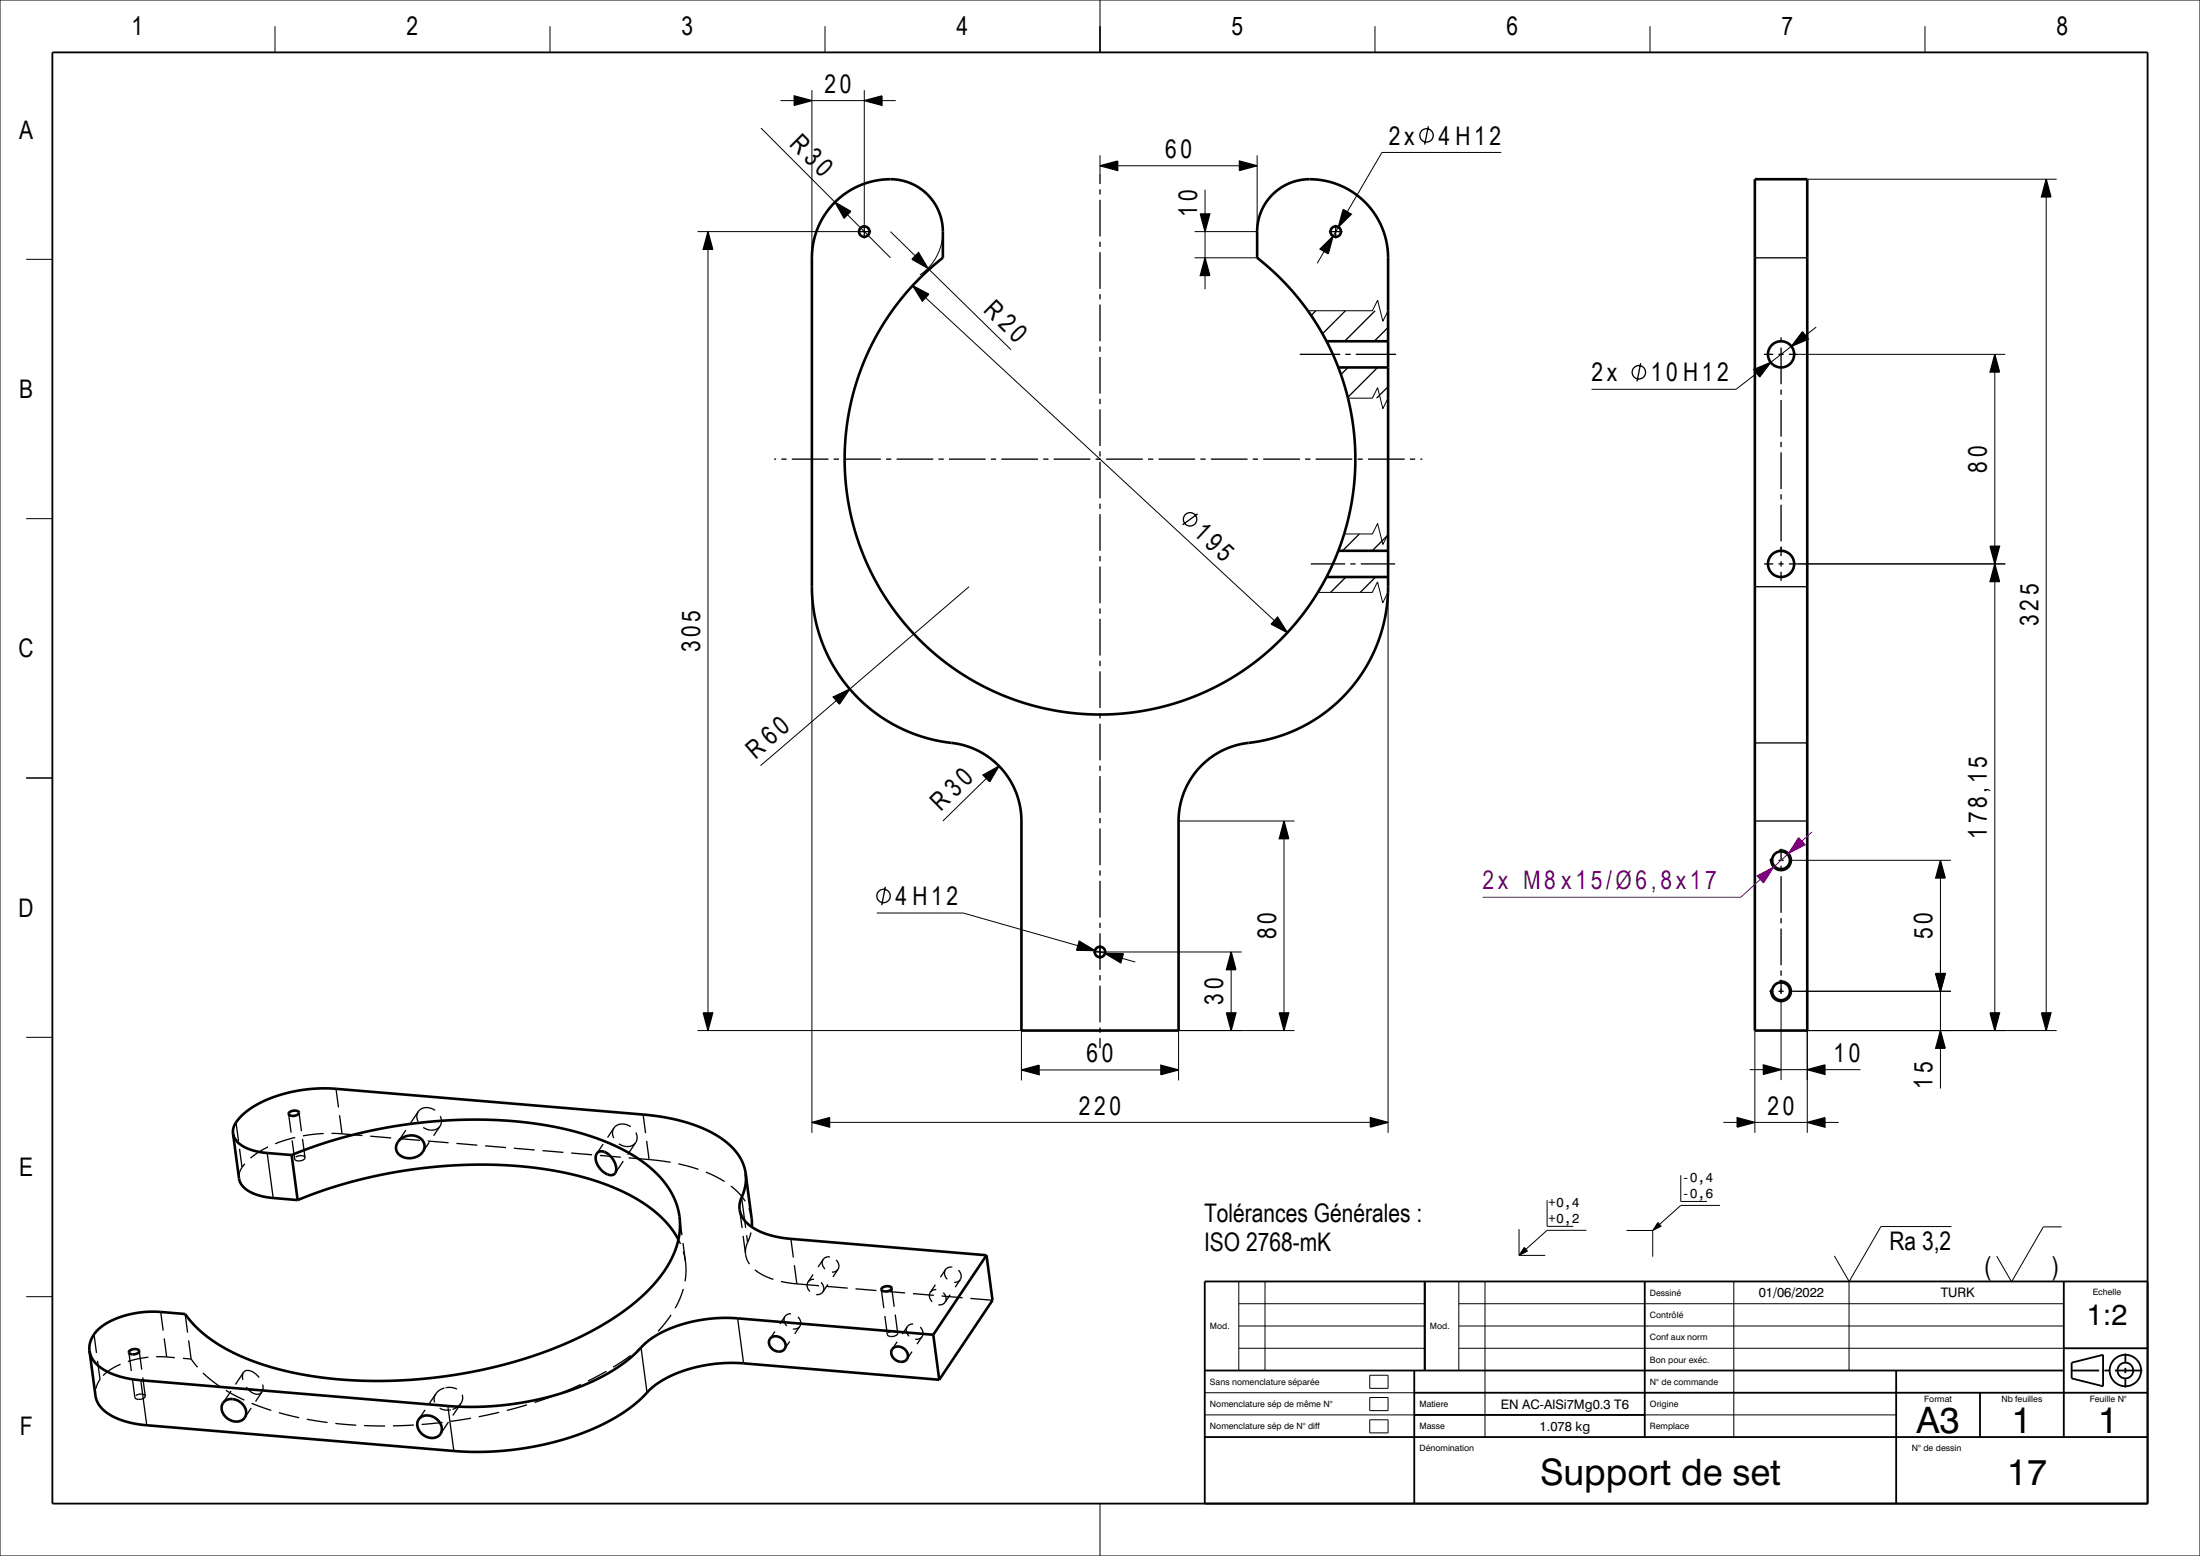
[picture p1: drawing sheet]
<svg xmlns="http://www.w3.org/2000/svg" width="420mm" height="297mm" viewBox="0 0 420 297" stroke-linecap="round" stroke-linejoin="round" font-family="sans-serif">
<g fill="#000">
<path d="M165 19.2l3.4-.9v1.8z" fill-rule="evenodd"/>
<path d="M151.6 18.3l3.4 .9-3.4 .9z" fill-rule="evenodd"/>
<path d="M210 31.6l3.4-.9v1.8z" fill-rule="evenodd"/>
<path d="M236.6 30.7l3.4 .9-3.4 .9z" fill-rule="evenodd"/>
<path d="M256.4 40l1.6 .9-2.5 2.4z" fill-rule="evenodd"/>
<path d="M390.6 34.2l.9 3.4h-1.8z" fill-rule="evenodd"/>
<path d="M135.2 44.2l.9 3.4h-1.8z" fill-rule="evenodd"/>
<path d="M159.4 38.6l3 1.7-1.3 1.3z" fill-rule="evenodd"/>
<path d="M175.4 48.2l1.7 3-3-1.7z" fill-rule="evenodd"/>
<path d="M174.2 54.5l3.1 1.7-1.2 1.3z" fill-rule="evenodd"/>
<path d="M229.2 40.8h1.8l-.9 3.4z" fill-rule="evenodd"/>
<path d="M230.1 49.2l.9 3.4h-1.8z" fill-rule="evenodd"/>
<path d="M252 47.5l2.5-2.4-.9 3.4z" fill-rule="evenodd"/>
<path d="M334.8 70.5l3.2-1.3-2.1 2.8z" fill-rule="evenodd"/>
<path d="M344.1 63.3l1.1 1.4-3.2 1.4z" fill-rule="evenodd"/>
<path d="M243.9 117.8l1.9 3-3.1-1.7z" fill-rule="evenodd"/>
<path d="M159.1 133l3.1-1.5-1.9 2.9z" fill-rule="evenodd"/>
<path d="M187.7 147.9l3-1.7-1.8 3z" fill-rule="evenodd"/>
<path d="M245.1 156.7l.9 3.4h-1.8z" fill-rule="evenodd"/>
<path d="M370.5 164.2l.9 3.4h-1.9z" fill-rule="evenodd"/>
<path d="M134.3 193.3h1.8l-.9 3.4z" fill-rule="evenodd"/>
<path d="M206 179.6l3 1.8h-3.5z" fill-rule="evenodd"/>
<path d="M211 182h3.5l-.5 1.8z" fill-rule="evenodd"/>
<path d="M234.1 193.3h1.8l-.9 3.4z" fill-rule="evenodd"/>
<path d="M235 181.7l.9 3.4h-1.8z" fill-rule="evenodd"/>
<path d="M244.2 193.3h1.8l-.9 3.4z" fill-rule="evenodd"/>
<path d="M369.5 185.8h1.9l-.9 3.4z" fill-rule="evenodd"/>
<path d="M369.5 185.8h1.9l-.9 3.4z" fill-rule="evenodd"/>
<path d="M389.7 193.3h1.8l-.9 3.4z" fill-rule="evenodd"/>
<path d="M155 214.2l3.4-.9v1.8z" fill-rule="evenodd"/>
<path d="M195 204.2l3.4-.9v1.8z" fill-rule="evenodd"/>
<path d="M221.6 203.3l3.4 .9-3.4 .9z" fill-rule="evenodd"/>
<path d="M261.6 213.3l3.4 .9-3.4 .9z" fill-rule="evenodd"/>
<path d="M336.6 203.3l3.4 .9-3.4 .9z" fill-rule="evenodd"/>
<path d="M345 204.2l3.4-.9v1.8z" fill-rule="evenodd"/>
<path d="M370.5 196.7l.9 3.4h-1.9z" fill-rule="evenodd"/>
<path d="M291 238.1l.6 .7-1.6 .8z" fill-rule="evenodd"/>
<path d="M316.5 233.4l.6 .7-1.6 .8z" fill-rule="evenodd"/>
</g>
<g fill="none" stroke="#000" stroke-width=".25">
<path d="M151.6 18.3l3.4 .9-3.4 .9zM165 19.2l3.4-.9v1.8zM159.4 38.6l3 1.7-1.3 1.3zM210 31.6l3.4-.9v1.8zM210 33.2v1.9M210 36.1v1M210 38.1v7M236.6 30.7l3.4 .9-3.4 .9zM256.4 40l1.6 .9-2.5 2.4zM272.7 24.1l-.7 3.5M390.6 34.2l.9 3.4h-1.8zM135.2 44.2l.9 3.4h-1.8z"/>
<path d="M163.7 44.2h2.6M165 42.9v2.6M174.2 54.5l3.1 1.7-1.2 1.3zM175.4 48.2l1.7 3-3-1.7zM210 46.1v1M210 48.1v7M210 56.1v1M210 58.1v7M229.2 40.8h1.8l-.9 3.4zM230.1 49.2l.9 3.4h-1.8zM251.2 59.3l-.9 .9M252 47.5l2.5-2.4-.9 3.4z"/>
<path d="M253.7 44.2h2.6M255 42.9v2.6M256.9 59.3l-4.4 4.4M262.5 59.3l-5.8 5.8M335 49.2h10M210 66.1v1M210 68.1v7M210 76.1v1M210 78.1v7M248.1 67.6h7.7M256.8 67.6h1M257.4 70.1l-1.4 1.4"/>
<path d="M258.8 67.6h7.7M263 70.1l-5.7 5.7M265 62.5l-2.6 2.6M265 73.8l-2.2 2.2M313.2 69.3l-.7 3.5M334.8 70.5l3.2-1.3-2.1 2.8zM336.8 67.6h1.7M339.5 67.6h1M340 64.4v.9M340 66.3v7M340 74.3v1M340 76.3v7"/>
<path d="M341.5 67.6h1.8M344.1 63.3l1.1 1.4-3.2 1.4zM147.8 87.6h.4M149.2 87.6h1M151.2 87.6h7M159.2 87.6h1M161.2 87.6h7M169.2 87.6h1M171.2 87.6h7M179.2 87.6h1M181.2 87.6h7M189.2 87.6h1"/>
<path d="M191.2 87.6h7M199.2 87.6h1M201.2 87.6h7M209.2 87.6h1M210 86.1v1M210 88.1v7M210 96.1v1M210 98.1v7M211.2 87.6h7M219.2 87.6h1M221.2 87.6h7M228.6 98.1l-2.8 2.1"/>
<path d="M229.2 87.6h1M231.2 87.6h7M239.2 87.6h1M241.2 87.6h7M249.2 87.6h1M251.2 87.6h7M259.2 87.6h1M261.2 87.6h7M269.2 87.6h1M271.2 87.6h.3M340 84.3v1M340 86.3v7"/>
<path d="M340 94.3v1M340 96.3v7M210 106.1v1M210 108.1v7M210 116.1v1M210 118.1v7M243.9 117.8l1.9 3-3.1-1.7zM250.2 107.6h6.6M257 110.1l-3 3M257.8 107.6h1M259.5 101.9l-3.2 3.2M259.8 107.6h6.5"/>
<path d="M262.6 110.1l-2.9 3M265 102.1l-3 3M335 112h10M336.8 107.6h1.7M339.5 107.6h1M340 104.3v1.8M340 107.1v1M340 109.1v1.8M341.5 107.6h1.8M159.1 133l3.1-1.5-1.9 2.9zM210 126.1v1M210 128.1v7"/>
<path d="M210 136.1v1M210 138.1v7M187.7 147.9l3-1.7-1.8 3zM210 146.1v1M210 148.1v7M210 156.1v1M210 158.1v7M245.1 156.7l.9 3.4h-1.8zM335 156.7h10M335 141.8h10M169 169.3l-.7 3.5M206 179.6l3 1.8h-3.5z"/>
<path d="M210 166.1v1M210 168.1v7M210 176.1v1M210 178.1v7M337.8 164.2h.7M339.5 164.2h1M339.7 162.2a2 2 0 0 1 2.3 1.9 2 2 0 0 1-2.1 2.1 2 2 0 0 1-1.8-2.3M340 162v2.2M340 165.2v1M340 167.2v7M340 175.2v1M340 177.2v7"/>
<path d="M341.5 164.2h.7M370.5 164.2l.9 3.4h-1.9zM134.3 193.3h1.8l-.9 3.4zM208.7 181.7h2.6M210 186.1v1M210 188.1v7M210 196.1v1M210 198.1v2M211 182h3.5l-.5 1.8zM234.1 193.3h1.8l-.9 3.4zM235 181.7l.9 3.4h-1.8zM244.2 193.3h1.8l-.9 3.4z"/>
<path d="M337.8 189.2h.7M339.5 189.2h1M339.7 187.2a2 2 0 0 1 2.3 1.9 2 2 0 0 1-2.1 2.1 2 2 0 0 1-1.8-2.3M340 185.2v1M340 187v2.7M340 190.7v.7M341.5 189.2h.7M369.5 185.8h1.9l-.9 3.4zM370.5 196.7l.9 3.4h-1.9zM389.7 193.3h1.8l-.9 3.4zM45.1 214.2l.4 3.6M45.7 219.3l.5 3.5"/>
<path d="M51.2 218.9l-1.7 .9-1.7 1.3M55.1 212.6l.5 3.6M55.8 217.7l.4 3.5M56.4 217.1l-3.9 1.2M57.1 212.4l.5 3.5M57.8 217.4l.4 3.6M61.8 216.4l-4 .4M63.3 216.3l2 .1M64.1 207.8l.5 3.6M64.8 212.9l.5 3.5M65.3 216.4l3.9 .3M70.7 216.9l4 .3"/>
<path d="M76.2 217.3l4 .4M77.5 215.7l-1.6 2.3M79.9 212.2a1.88 1.88 0 0 0-.1 1.9M79.9 212.2l-1.6 2.3M81.7 217.8l3.9 .3M82 218l-1.3 1.9M83.1 211.9a2.31 2.31 0 0 0-3.2 .3M84 215a2.29 2.29 0 0 1-3.2 .2M84 215h.1M84 215l-1.2 1.8M84 213a1.89 1.89 0 0 1 0 2M87.1 218.2l4 .4"/>
<path d="M92.6 218.7l4 .3M98.1 219.2l4 .3M103.6 219.6l4 .4M115.2 218.4l-1.3 1.8M117.2 215.3a1.9 1.9 0 0 0 0 1.9M117.2 215.3l-1.2 1.8M120.4 215.1a2.31 2.31 0 0 0-3.2 .2M121.3 218.1a2.29 2.29 0 0 1-3.1 .2M121.4 218.1h-.1M121.4 218.1l-1.6 2.3M121.4 216.2a1.9 1.9 0 0 1 0 1.9M122.8 212.7l.4 3.6"/>
<path d="M123.4 217.8l.5 3.5M155 214.2l3.4-.9v1.8zM195 204.2l3.4-.9v1.8zM221.6 203.3l3.4 .9-3.4 .9zM261.6 213.3l3.4 .9-3.4 .9zM336.6 203.3l3.4 .9-3.4 .9zM345 204.2l3.4-.9v1.8zM45.6 224.9h.1M46.2 222.8l-.4 .9-.2 1M46.7 222.1l-.5 .7M51 220.1l1.2 8.6M56.2 221.2h.1"/>
<path d="M56.4 220.9a1.31 1.31 0 0 1 1.8 .1M58.2 221a1.25 1.25 0 0 1-2 .2M109.1 220.1l3.9 .3M114.5 220.5l4 .4M119 221.6l-1.5 2.3M120 221l3.9 .3M123.9 221.3h.1M124.1 221.3l3.9 .6M129.5 222.1l3.8 1.1M129.5 236.6l.4 .8M129.7 232.2l.5 3.6M130.4 237.3l.5 3.5"/>
<path d="M130.4 238.9l.5 1.9M134.8 223.7l3.5 1.8M139.5 226.4l1.5 1.3 1.3 1.6M141.2 230.9l.5 3.5M141.6 228.6l.8 5.8M141.9 235.9l.4 3.6M142.3 239.5l.3 .8 .5 1M142.3 239.4v.1M142.5 235.8l.2 1.4M142.7 237.2l-.3 1-.1 .9M143 230.6l.5 1.9M143.4 235.3l-.7 1.9"/>
<path d="M143.5 234.2h.1M151 236.5l.5 3.5M158.5 239.9a1.32 1.32 0 0 0-1.4 .5M17.9 254.7l.5 3.5M18.6 259.7l.5 3.6M24.6 258.1l.5 3.6M26.6 257.9l.5 3.5M28.3 259.1l-2.1 .3-1.8 .5M29.8 259h2M30.7 250.4l.5 3.6M31.3 255.5l.5 3.5M31.8 259l1.6 .1"/>
<path d="M34.9 259.3l1.6 .1M35.3 250.8l.5 3.6M36 255.8l.5 3.6M36.5 259.4l1.2 1.6M120.4 258.7l-3.3 2.3M122.4 257.2l1.1 8.6M124.6 255.2l-3 2.6M128.1 251l-2.5 3.1M130.5 246l-.7 1.8-.9 1.9M130.9 240.8l.1 1.8-.2 2M140.8 251.6l1.2 8.6M144.1 242.4l1.6 1 1.9 .8"/>
<path d="M147.9 254.1l-.9 1.5M149.1 244.6l3 .5M149.9 251.3a1.47 1.47 0 0 0 .3 1.8M149.9 251.3l-1 1.4M150.8 256l-1 1.5M151 250.8l-.6 .1-.5 .4M151.7 241.5l.4 3.6M152.1 245.1l4.3 .3M152.3 251.4a1.46 1.46 0 0 1 .4 1.8M152.7 253.2a1.31 1.31 0 0 1-1.3 .5M152.7 253.2l-1 1.4M154.3 244.7a1.47 1.47 0 0 0 .3 1.8"/>
<path d="M155.2 243.3l-.9 1.4M155.4 244.2l-.6 .1-.5 .4M156.7 244.8a1.47 1.47 0 0 1 .4 1.8M157.1 246.6a1.32 1.32 0 0 1-1.3 .5M157.1 240.4a1.46 1.46 0 0 0 .4 1.8M157.1 240.4l-.9 1.4M157.9 245.5l3.9 .4M158.1 245.2l-1 1.4M159.6 240.5a1.46 1.46 0 0 1 .4 1.8M160 242.3l-.6 .4-.6 .1M160 242.3l-1 1.4M163.3 246l4 .3"/>
<path d="M168.3 246.1l.4 3.6M168.8 246.5l4 .3M168.9 251.2l.5 3.5M169.4 254.7h.1M169.6 254.4a1.31 1.31 0 0 1 1.8 .1M170.2 245.9l.5 3.5M170.9 250.9l.5 3.6M171.3 256.1l-1 1.4M171.4 254.5a1.25 1.25 0 0 1-2 .2M173.2 253.2a1.47 1.47 0 0 0 .4 1.8M173.2 253.2l-1 1.5M174.1 258l-.9 1.4"/>
<path d="M174.3 246.9l4 .4M174.3 252.7l-.6 .1-.5 .4M175.7 253.3a1.47 1.47 0 0 1 .3 1.8M176 255.1a1.32 1.32 0 0 1-1.3 .5M176 255.1l-.9 1.5M177.6 246.7a1.46 1.46 0 0 0 .4 1.8M178.6 245.2l-1 1.5M178.7 246.1l-.6 .1-.5 .5M179.8 247.4l4 .3M180.1 246.7a1.48 1.48 0 0 1 .3 1.8M180.4 248.5a1.31 1.31 0 0 1-1.3 .6M180.5 242.4a1.47 1.47 0 0 0 .3 1.8"/>
<path d="M180.5 242.4l-1 1.4M181.4 247.1l-1 1.4M181.8 241.9a1.3 1.3 0 0 0-1.3 .5M183 242.4a1.46 1.46 0 0 1 .3 1.9M183.3 244.3l-.5 .4-.6 .1M183.3 244.3l-.9 1.4M185.3 247.8l4.2 .4M18.2 266.4h.1M19.1 263.3l-.5 .9-.3 .9M19.1 263.2v.1M23 260.4l-1.9 1-1.4 1.2M25.3 263.2l.4 3.5"/>
<path d="M25.7 266.7h.1M25.9 266.4a1.31 1.31 0 0 1 1.8 .1M26.9 263.5l1.1 8.5M27.3 262.9l.4 3.6M27.7 266.5a1.25 1.25 0 0 1-2 .2M38.8 262.1l3.1 2.5M43.1 265.4l3.6 1.9M44.1 265.5l-1.5 2.3M46.5 262a1.35 1.35 0 0 1 1.9-.1l1.1 1M46.5 262l-.2 .6 .1 .8M46.5 262l-1.6 2.3M47 264.7a2.36 2.36 0 0 0 2.7 1.3l.3-.3"/>
<path d="M47.9 268.8l-1.2 1.8M48 267.9l3.8 1.3M50 265.7l-1.2 1.8M50.1 264.3l.1 .6-.2 .8M53.2 269.6l3.9 1M58.6 270.9l3.9 .6M64 271.7l4 .3M69.5 272.1l4 .1M79 272l-4 .2M81.2 269.1l-1.3 1.8M83.2 266a1.79 1.79 0 0 0-.2 1.7M83.2 266l-1.2 1.9"/>
<path d="M83.9 268.8l1.1 .3h1.1M84.5 271.5l-4 .4M84.8 264.9l-.9 .5-.7 .6M85.1 264.9l1-.1 1.1 .4M85.5 268.4l1.1 8.6M85.6 271.4l-1.5 2.3M88 267.9l-.6 .6-1 .5M88 267.9l-1.5 2.3M88.2 266.2l.1 .8-.3 .9M89.9 270.7l-3.9 .6M95.3 269.6l-3.9 .8M100.6 268.1l-3.8 1.1"/>
<path d="M105.8 266.4l-3.8 1.3M110.9 264.3l-3.7 1.5M115.8 261.7l-3.6 1.9"/>
<circle cx="272.3" cy="25.8" r="1.28"/>
<circle cx="312.9" cy="71.1" r="1.28"/>
<circle cx="227.2" cy="99.1" r="1.28"/>
<circle cx="168.7" cy="171" r="1.28"/>
</g>
<g fill="none" stroke="#000" stroke-width=".19">
<path d="M0 0h420v297h-420zM52.5 5v5M105 5v5M149 19.2h2.6M155 17.2v32M155 19.2h10M157.5 5v5M165 17.2v25.7M168.4 19.2h2.6M210 0v10M262.5 5v5M315 5v5"/>
<path d="M367.5 5v5M145.3 24.4l14.1 14.2M210 29.6v3.6M213.4 31.6h23.2M230.1 36.2v4.6M240 29.6v14.6h-11.9M286.6 29.1h-22.8l-6.6 11.3M345 34.2h47.6M390.6 37.6v155.7M5 49.5h5M133.2 44.2h30.5M135.2 47.6v145.7"/>
<path d="M161.8 41l8.2 8.2M170 44.2l4.7 4.6M176.7 56.8l66.6 61.7M177.1 51.2l15.9 15.5M180 44.2a10 10 0 0 1-4.4 8.3M228.1 49.2h11.9M230.1 44.2v5M230.1 52.6v2.6M249.7 59.3h12.3l1-2 1 4 1-2M252.8 48l-1.3 2.3M255.5 43.3l-1 1.8M335 49.2v167"/>
<path d="M345 49.2v167M257.3 76h4.7l1-2 1 4 1-2M335.4 71.2l-4 3.1h-27.6M342 66.1l-4 3.1M343.3 67.6h39.5M346.7 62.4l-2 1.6M5 99h5M155 112v104.2M185 112l-22.8 19.5M251.6 113.1h10.4l1-2 1 4 1-2M256.6 101.9h5.4l1-2 1 4 1-2M265 112v104.2"/>
<path d="M343.3 107.6h39.5M159.7 133.7l-14.5 12.4M5 148.5h5M188.3 148.6l-8.3 8.1M225 156.7h22.1M167.4 174.3h16.5l21.9 6.2M245.1 160.1v33.2M342.2 164.2h30.3M370.5 167.6v18.2M5 198h5M133.2 196.7h61.8v9.5M209 181.4l2 .6"/>
<path d="M211.3 181.7h25.7M214.2 182.9l2.5 .7M235 185.1v8.2M247.1 196.7h-22.1v9.5M340 191.4v14.8M342.2 189.2h30.3M345 196.7h47.6M370.5 189.2v7.5M158.4 214.2h103.2M198.4 204.2h23.2M334 204.2h2.6M340 204.2h5"/>
<path d="M348.4 204.2h6.8M370.5 200.1v7.7M290 234.6v5M290 239.6h5M291 238.1l.6 .7-1.6 .8zM295.4 229.1v5h5M302.9 234.8h-7.5l-4.1 3.7M310.5 234.9h5M315.5 234.9v5M316.5 233.4l.6 .7-1.6 .8zM320.9 224.3v5h5M328.4 230.1h-7.5l-4.1 3.6"/>
<path d="M372.5 234.1h-13.4l-6.1 10.5-2.8-4.9M393.6 234.2h-3.5l-6.1 10.5-2.8-4.9M5 247.5h5M236.5 244.6v17M236.5 257.4h35.5M236.5 253.1h35.5M236.5 248.8h35.5M241.5 244.6v17M278.5 244.6v17M278.5 257.4h115.5M278.5 253.1h115.5M278.5 248.8h115.5"/>
<path d="M283.5 244.6v29.7M331 244.6v29.7M353 244.6v17M230 270.1h132M230 265.8h40M261.5 262.5h3.5v2.5h-3.5zM261.5 266.7h3.5v2.6h-3.5zM261.5 271h3.5v2.5h-3.5zM210 287v10"/>
</g>
<g fill="none" stroke="#000" stroke-width=".5">
<path d="M159.4 38.6l1.9-1.6 2-1.2 2.3-.9 2.2-.5a10.1 10.1 0 0 1 12.2 9.8v5l-2.7 2.3-3.2 3.1-2.4 2.9-2.3 3.2-2 3.2-1.7 3.4-1.6 3.9-1.1 3.6-.9 3.6-.5 3.5-.3 3.7v3.3l.2 4 .5 3.4 .7 3.2 1 3.4 1.4 3.7 1.6 3.4 1.7 3.1 2.1 3.1 2.1 2.7 2.7 3 2.9 2.7 3.2 2.5 3.3 2.2 3.5 1.9 3.4 1.6 3.8 1.3 3.4 1 3.6 .7 3.8 .4 4 .2 3.5-.2 4.2-.5 3.4-.6 3.6-1.1 3.5-1.2 3.5-1.6 3.2-1.8 3.4-2.2 2.7-2.1 3.2-2.9 2.7-2.9 2.3-3 2.2-3.2 1.7-3.1 1.7-3.6 1.4-3.7 1-3.7 .7-3.4 .4-3.5 .2-3.5v-3.2l-.3-3.7-.6-3.5-.8-3.4-1.1-3.6-1.4-3.5-1.8-3.5-2.2-3.7-2.2-3-2.6-3-3-3-2.7-2.3v-5.2a10.2 10.2 0 0 1 12.8-9.5l2.4 .6 2 1 1.7 1.1 1.9 1.6 1.4 1.7 1.3 2.2 .9 2.3 .5 2.2 .1 1.8v63.3l-.4 4.7-.5 2.2-.8 2.6-1 2.6-1.2 2.4-1.5 2.4-1.4 1.8-1.8 2-2 1.9-2 1.5-2.1 1.4-4 2-4 1.3-6.2 1.1-1.6 .6-1.6 .7-1.9 1.2-1.7 1.5-1.5 1.7-1.1 1.9-1.2 3.1-.5 3.2v40.6h-30v-40.5l-.2-1.7-.3-1.7-1.2-3.1-1.2-1.9-1.5-1.7-1.9-1.6-1.9-1.2-3-1.1-5.6-1-3.6-1.1-3.9-1.7-3.4-2.2-3.2-2.7-2.8-3.2-2.3-3.3-1.7-3.6-.9-2.3-.6-2.4-.5-2.7-.3-2.8v-64.3l.3-2.7 .9-2.9 1.3-2.4zM335 34.2h10v162.5h-10zM253.2 65.1h11.8M255.5 70.1h9.5M253.2 110.1h11.8M255.5 105.1h9.5M44.5 216.3l1.1 8.6a4.5 4.5 0 0 0 3.7 3.2l2.3 .5 5.2 .5M44.5 216.3a4.5 4.5 0 0 0 3.7 3.2l2.3 .5 5.2 .5M44.5 216.3a5.1 5.1 0 0 1 2.4-4l2.9-1.9 3.9-1.5 4.3-.9 4-.3 62.6 5.2 3.5 .6 3.6 1 2.9 1.1 2.5 1.3 2.1 1.6 1.6 1.7 1 1.8 .5 2M55.3 212.3a1.31 1.31 0 0 1 1.8 .1 1.25 1.25 0 0 1-2 .2zM76.2 217.7a2.91 2.91 0 0 1 4.8 .6 2.48 2.48 0 0 1-2.7 2.8 2.17 2.17 0 0 1-2.6-2.5zM55.7 220.5l6.2-2.3 6.3-1.8 6.8-1.4 6.5-.8 6.9-.5 6.8 .1 5.8 .5 6.2 1.1 5.6 1.5 4.6 1.8 4.3 2.3 3.3 2.6 2.4 2.8 .9 1.5 .8 1.8 .4 1.5 .3 1.8v1.7l-.3 1.8-.6 2.1-.9 2-1.2 2-1.4 1.9-1.8 2-2.3 2-2.2 1.7-2.6 1.8-5.5 3.1-6.3 2.7-6.7 2.2-7.7 1.8-8.4 1.3-8.2 .5h-3.8l-4.6-.3-4.1-.4-3.8-.6-3.5-.8-3.8-1.1-3.3-1.2-2.8-1.3-2.7-1.5-2.3-1.7-1.9-1.7-1.8-2.2-5.1-.4h-2.7l-2.4 .4-2.4 .7-2 .9-1.6 1.1-1.2 1.3-.7 1.6-.1 1.4"/>
<path d="M55.7 220.5l1.1 8.6M56.8 229.1l4.9-1.9 5.1-1.5 5.3-1.3 5.8-1.1 5.7-.6 5.7-.4 6.3 .1 5.2 .4 4.9 .6 4.9 1.1 4.3 1.3 4.1 1.7 3.4 1.9 3.1 2.2 2.2 2.3 1.8 2.7M114.1 220a1.61 1.61 0 0 1 2.2 .4 3.1 3.1 0 0 1 1.2 3.5 1.37 1.37 0 0 1-1.9 .1 3.1 3.1 0 0 1-1.7-3.8zM142.3 224l1.2 8.5v1.7M142.3 224l.1 1.2-.1 1.3-1.1 3.5 .2 1.6 .6 1.1 1.1 1.2 1.4 .9 1.7 .7 2.2 .6 2.3 .3 37.6 3.2M188.3 239.6l1.2 8.6-10.2 15.2M188.3 239.6l-10.1 15.2M17.1 257.8l1.1 8.8 .5 1.2 .8 1.1 1.3 1 1.7 .9 1.9 .6 3.5 .6 61.6 5.1 5.1-.1 5.2-.5 5.6-1.2 4.9-1.4 4.2-1.7 4.1-2.3 3-2.3 3.3-3.1 2.4-1.5 3.7-1.5 4.4-1 2.9-.3h3.2l37.8 3.2M24.8 257.8a1.33 1.33 0 0 1 1.8 .1 1.25 1.25 0 0 1-2 .2zM147.2 255.4a1.78 1.78 0 0 1 2 .1 1.78 1.78 0 0 1 .6 2 1.73 1.73 0 0 1-2.2 .1 1.73 1.73 0 0 1-.6-2.1zM168.4 245.8a1.32 1.32 0 0 1 1.8 .1 1.25 1.25 0 0 1-1.9 .2zM170.5 257.3a1.78 1.78 0 0 1 2.1 .1 1.78 1.78 0 0 1 .6 2 1.73 1.73 0 0 1-2.2 .2 1.73 1.73 0 0 1-.6-2.1z"/>
<path d="M178.2 254.8l-38.1-3.2h-3.4l-3 .4-4.2 1-3.8 1.6-2.1 1.5-3 2.8-2.7 2.1-3.8 2.2-3.9 1.7-4.3 1.4-5 1.2-4.7 .7-4.9 .3-5.6-.1-60.5-5.1-3.3-.9-2.4-1.1-.9-.7-.7-.9-.6-.9-.2-1M178.2 254.8l1.1 8.6M42.8 267.6a2.64 2.64 0 0 1 3 0 2.64 2.64 0 0 1 1 2.8 2.48 2.48 0 0 1-4.2-.6 1.84 1.84 0 0 1 .2-2.2zM80.1 270.7a2.64 2.64 0 0 1 3.1 0 2.64 2.64 0 0 1 1 2.8 2.48 2.48 0 0 1-4.2-.5 1.85 1.85 0 0 1 .1-2.3z"/>
<circle cx="165" cy="44.2" r="1"/>
<circle cx="255" cy="44.2" r="1"/>
<circle cx="340" cy="67.6" r="2.5"/>
<circle cx="340" cy="107.6" r="2.5"/>
<circle cx="340" cy="164.2" r="1.7"/>
<circle cx="210" cy="181.7" r="1"/>
<circle cx="340" cy="189.2" r="1.7"/>
</g>
<g fill="none" stroke="#000" stroke-width=".35">
<path d="M10 10h400v277h-400zM272 244.6v17M314 244.6v29.7M394 244.6v29.7M394 257.4h16M405.8 258.3v1.8M410 244.6h-180v42.4M230 274.3h180M230 261.6h164M270 261.6v25.4M270 270.1h44M270 265.8h140"/>
<path d="M362 261.6v25.4M378 265.8v8.5M395.5 261.6h5.2M395.5 260.1l6-1.5v6l-6-1.5zM401.8 261.6h.9M403.8 261.6h5.2M405.8 261.1v1M405.8 263.1v1.7"/>
<circle cx="405.8" cy="261.6" r="1.5"/>
<circle cx="405.8" cy="261.6" r="3"/>
</g>
<g fill="#800080">
<path d="M343.4 159.9l1.2 1.3-3.1 1.7z" fill-rule="evenodd"/>
<path d="M335.4 167.2l3.2-1.6-1.9 2.9z" fill-rule="evenodd"/>
</g>
<path d="M345.9 158.8l-1.9 1.8M336.1 167.9l-3.8 3.4h-49.3M341.5 162.9l-2.9 2.7" fill="none" stroke="#800080" stroke-width=".19"/>
<path d="M343.4 159.9l1.2 1.3-3.1 1.7zM335.4 167.2l3.2-1.6-1.9 2.9z" fill="none" stroke="#800080" stroke-width=".25"/>
<g fill="#000">
<path d="M380.8 67.6l.9 3.4h-1.8z" fill-rule="evenodd"/>
<path d="M379.9 104.3h1.8l-.9 3.3z" fill-rule="evenodd"/>
<path d="M380.8 107.6l.9 3.4h-1.8z" fill-rule="evenodd"/>
<path d="M379.9 193.3h1.8l-.9 3.4z" fill-rule="evenodd"/>
<path d="M331.6 213.3l3.4 .9-3.4 .9z" fill-rule="evenodd"/>
<path d="M345 214.2l3.4-.9v1.8z" fill-rule="evenodd"/>
</g>
<path d="M380.8 71v33.3M380.8 111v82.3M329 214.2h2.6M335 214.2h10M348.4 214.2h2.6" fill="none" stroke="#000" stroke-width=".19"/>
<path d="M380.8 67.6l.9 3.4h-1.8zM379.9 104.3h1.8l-.9 3.3zM380.8 107.6l.9 3.4h-1.8zM379.9 193.3h1.8l-.9 3.4zM331.6 213.3l3.4 .9-3.4 .9zM345 214.2l3.4-.9v1.8z" fill="none" stroke="#000" stroke-width=".25"/>
<g font-size="7">
<text x="365.9" y="273.5">A3</text>
<text x="384.1" y="273.5">1</text>
<text x="400.6" y="273.5">1</text>
<text x="294" y="283.5">Support de set</text>
<text x="383.2" y="283.5">17</text>
</g>
<text font-size="5.6" x="398.4" y="253">1:2</text>
<g font-size="4.9">
<text x="25.1" y="6.7">1</text>
<text x="77.6" y="6.7">2</text>
<text x="130.1" y="6.7">3</text>
<text x="182.6" y="6.7">4</text>
<text x="235.1" y="6.7">5</text>
<text x="287.6" y="6.7">6</text>
<text x="340.1" y="6.7">7</text>
<text x="392.6" y="6.7">8</text>
<text x="157.4" y="17.7">20</text>
<text x="3.7" y="26.5">A</text>
<text x="150.5" y="27.6" transform="rotate(45 150.5 27.6)">R 30</text>
<text x="265.1" y="27.6">2x</text>
<text x="274.6" y="27.6">4 H12</text>
<text x="222.4" y="30.1">60</text>
<text x="228.6" y="41.4" transform="rotate(-90 228.6 41.4)">10</text>
<text x="187.6" y="59.3" transform="rotate(45 187.6 59.3)">R 20</text>
<text x="3.7" y="76">B</text>
<text x="303.8" y="72.8">2x</text>
<text x="315.2" y="72.8">10 H12</text>
<text x="379.3" y="90.2" transform="rotate(-90 379.3 90.2)">80</text>
<text x="227.7" y="102" transform="rotate(43 227.7 102)">195</text>
<text x="389.1" y="119.5" transform="rotate(-90 389.1 119.5)">325</text>
<text x="3.6" y="125.5">C</text>
<text x="133.7" y="124.5" transform="rotate(-90 133.7 124.5)">305</text>
<text x="144.2" y="145" transform="rotate(-41 144.2 145)">R 60</text>
<text x="179.6" y="155" transform="rotate(-45 179.6 155)">R 30</text>
<text x="379.3" y="160.1" transform="rotate(-90 379.3 160.1)">178,15</text>
<text x="171" y="172.8">4 H12</text>
<text x="3.6" y="175">D</text>
<text x="243.6" y="179.3" transform="rotate(-90 243.6 179.3)">80</text>
<text x="369" y="179.3" transform="rotate(-90 369 179.3)">50</text>
<text x="233.5" y="191.8" transform="rotate(-90 233.5 191.8)">30</text>
<text x="207.4" y="202.7">60</text>
<text x="350" y="202.7">10</text>
<text x="369" y="207.8" transform="rotate(-90 369 207.8)">15</text>
<text x="206" y="212.7">220</text>
<text x="337.4" y="212.7">20</text>
<text x="3.7" y="224.5">E</text>
<text x="229.9" y="233.2">Tolérances Générales :</text>
<text x="229.9" y="238.7">ISO 2768-mK</text>
<text x="360.7" y="238.7">Ra 3,2</text>
<text x="378.8" y="243.3">(</text>
<text x="391.7" y="243.3">)</text>
<text x="3.8" y="274">F</text>
</g>
<text font-size="4.9" fill="#800080" x="283" y="169.8">2x M8 x15/Ø6,8x17</text>
<g font-size="2.5">
<text x="321.1" y="225.6">-0,4</text>
<text x="295.5" y="230.4">+0,4</text>
<text x="295.5" y="233.4">+0,2</text>
<text x="321.1" y="228.6">-0,6</text>
<text x="335.7" y="247.6">01/06/2022</text>
<text x="370.5" y="247.6">TURK</text>
<text x="286.5" y="268.9">EN AC-AlSi7Mg0.3 T6</text>
<text x="293.9" y="273.1">1.078 kg</text>
</g>
<g font-size="1.7">
<text x="315" y="251.6">Contrôlé</text>
<text x="315" y="247.3">Dessiné</text>
<text x="399.5" y="247.2">Echelle</text>
<text x="231" y="253.7">Mod.</text>
<text x="273" y="253.7">Mod.</text>
<text x="315" y="255.8">Conf aux norm</text>
<text x="315" y="260.1">Bon pour exéc.</text>
<text x="231" y="264.3">Sans nomenclature séparée</text>
<text x="231" y="268.6">Nomenclature sép de même N°</text>
<text x="271" y="268.6">Matiere</text>
<text x="315" y="268.6">Origine</text>
<text x="315" y="264.3">N° de commande</text>
<text x="367.3" y="267.6">Format</text>
<text x="382.1" y="267.6">Nb feuilles</text>
<text x="399" y="267.6">Feuille N°</text>
<text x="231" y="272.8">Nomenclature sép de N° diff</text>
<text x="271" y="272.8">Masse</text>
<text x="315" y="272.8">Remplace</text>
<text x="271" y="276.9">Dénomination</text>
<text x="365" y="276.9">N° de dessin</text>
</g>
</svg>
